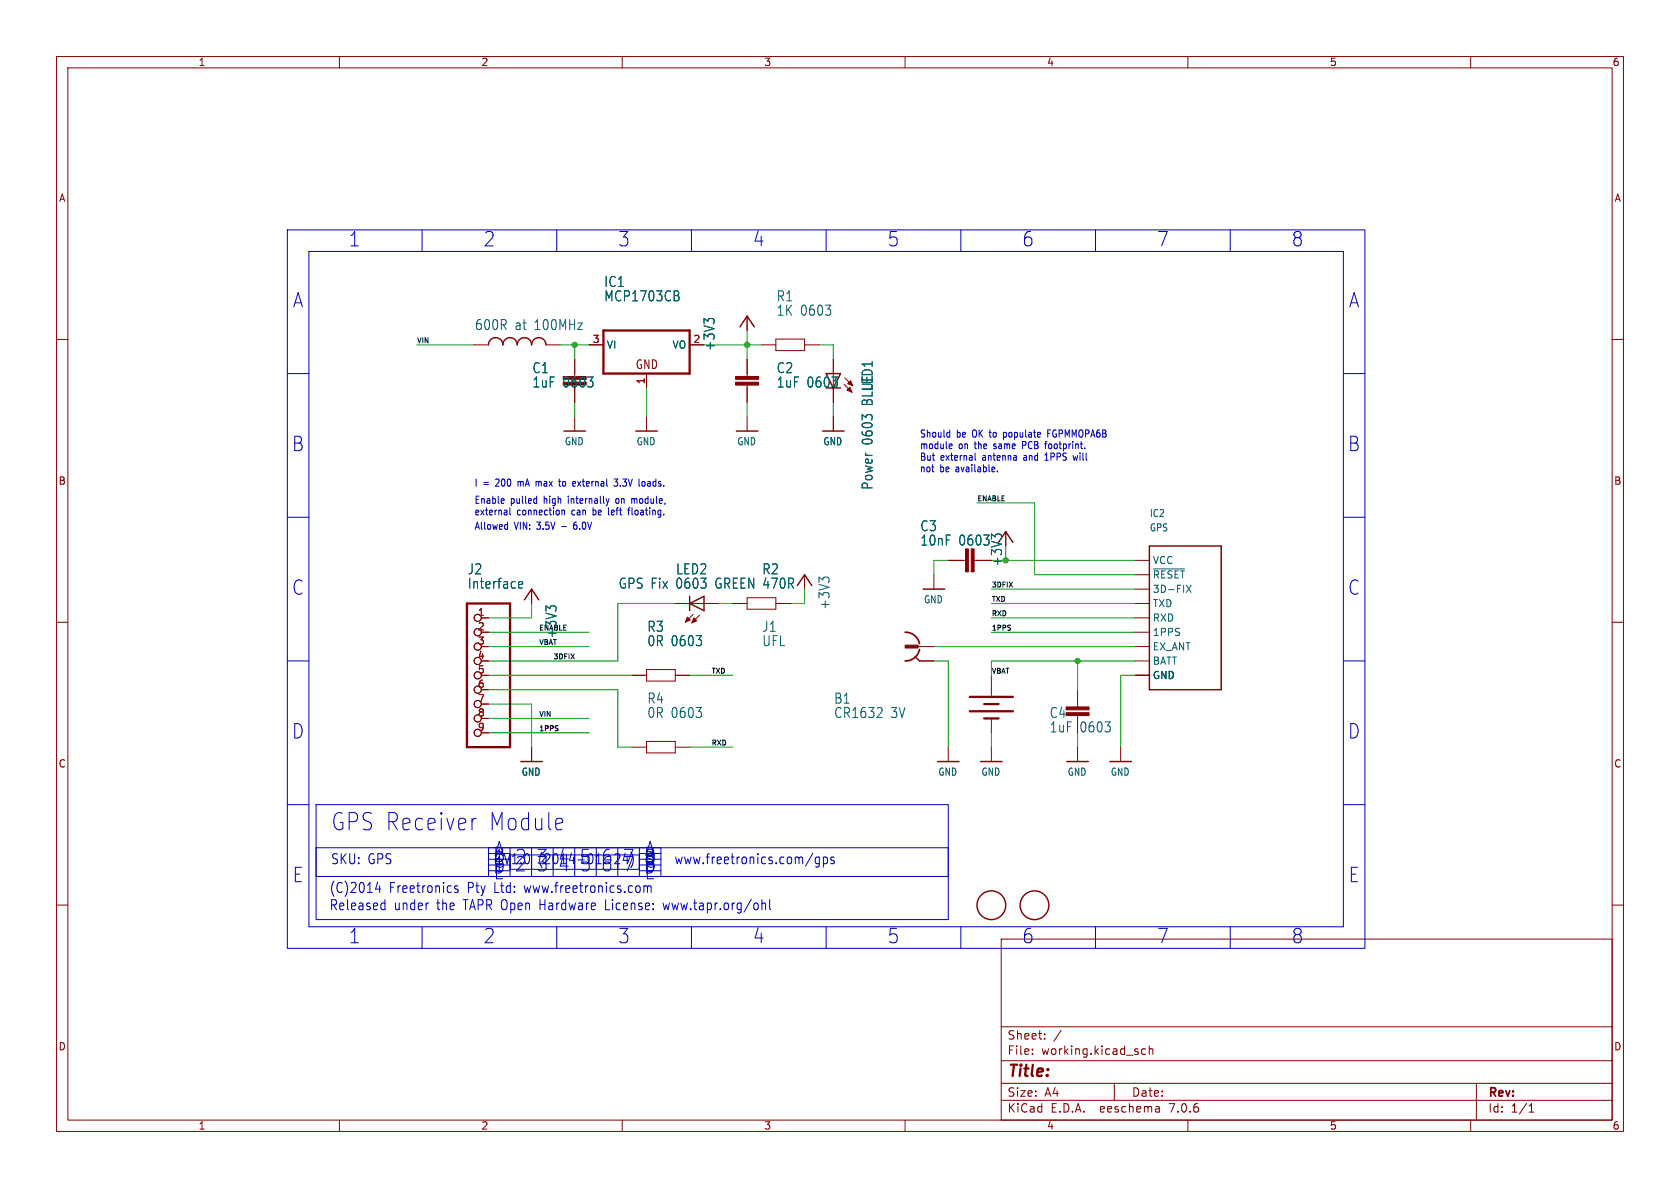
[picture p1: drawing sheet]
<svg xmlns="http://www.w3.org/2000/svg" width="297mm" height="210mm" viewBox="0 0 297 210" stroke-linecap="round" stroke-linejoin="round" font-family="sans-serif">
<g fill="none" stroke="#840000" stroke-width=".18">
<path d="M10 10h277v190h-277zM12 12h273v186h-273zM60 10v2M110 10v2M160 10v2M210 10v2M260 10v2M10 60h2M132.1 55.9v2.5M137.2 59.9h5v2.1h-5zM285 60h2M83.8 61h2.6"/>
<path d="M96.5 61h2.6M101.6 63.5v3M101.6 68.6v2.5M101.6 73.7v2.5M104.1 61h2.6M114.3 66v2.6M114.3 73.7v2.5M121.9 61h2.6M132.1 63.5v3M132.1 68.1v3M132.1 73.7v2.5M134.6 61h2.6"/>
<path d="M142.2 61h2.6M147.3 63.5v7.6M147.3 73.7v2.5M149.2 67.9l1.4 1.4M149.4 66.8l1.3 1.4M167.6 99.1h3.1M172.2 99.1h3.1M177.8 94v2.5M200.7 99.1h2.5M10 110h2M85.1 109.2h1.3M85.1 114.3h1.3"/>
<path d="M85.1 119.4h1.3M85.1 111.8h1.3M85.1 116.8h1.3M94 104.1v2.6M111.8 119.4h2.5M114.3 118.4h5.1v2h-5.1zM119.4 119.4h2.5M119.4 106.7h7.6M122.6 108.6l-1.4 1.4M123.7 108.7l-1.4 1.4M129.5 106.7h2.6M132.1 105.7h5.1v2h-5.1z"/>
<path d="M137.2 106.7h2.5M142.2 101.6v2.5M162.1 114.3h3M162.6 116.8h2.5M165.1 101.6v2.5M175.3 119.4v3.5M200.7 109.2h2.5M200.7 114.3h2.5M200.7 119.4h2.5M200.7 111.8h2.5M200.7 101.6h2.5M200.7 116.8h2.5"/>
<path d="M200.7 104.1h2.5M200.7 106.7h2.5M285 110h2M85.1 121.9h1.3M85.1 124.5h1.3M85.1 127h1.3M85.1 129.5h1.3M94 132.1v2.5M111.8 132.1h2.5M114.3 131.1h5.1v2h-5.1zM119.4 132.1h2.5M167.6 132.1v2.5"/>
<path d="M175.3 127v2.5M175.3 132.1v2.5M190.5 121.9v3.1M190.5 126.5v3M190.5 132.1v2.5M198.1 132.1v2.5M10 160h2M285 160h2M177 166h108v32h-108zM60 198v2M110 198v2M160 198v2"/>
<path d="M177 194.5h108M177 191.5h108M177 187.5h108M177 181.5h108M182.5 186.3v.1M182.5 185.5v.1M184.7 183.6v.1M184.7 182.8v.1M187.6 182.1l-1.3 2M197 191.5v3M202.5 185.5l-.4-.1-.3 .3v.4l.2 .2h.5M203.2 185.5l.2-.1 .3 .1 .1 .9"/>
<path d="M203.2 184.9v1.5M204.9 195.7l.1 .9M205 196.5l-.2 .1M205 196h-.2M210 198v2M260 198v2M261 191.5v6.5M270.3 196.6h.9M270.3 195.5l.4-.4v1.5"/>
<circle cx="84.5" cy="119.4" r=".63"/>
<circle cx="84.5" cy="116.8" r=".63"/>
<circle cx="84.5" cy="109.2" r=".63"/>
<circle cx="84.5" cy="114.3" r=".63"/>
<circle cx="84.5" cy="111.8" r=".63"/>
<circle cx="84.5" cy="124.5" r=".63"/>
<circle cx="84.5" cy="121.9" r=".63"/>
<circle cx="84.5" cy="127" r=".63"/>
<circle cx="84.5" cy="129.5" r=".63"/>
</g>
<g fill="none" stroke="#840000" stroke-width=".25">
<path d="M130.8 57.8l1.3-1.9 1.2 1.9M86.4 61a1.27 1.27 0 0 1 1.2-1.3 1.27 1.27 0 0 1 1.3 1.3 1.27 1.27 0 0 1 1.3-1.3 1.27 1.27 0 0 1 1.2 1.3 1.27 1.27 0 0 1 1.3-1.3 1.27 1.27 0 0 1 1.3 1.3 1.27 1.27 0 0 1 1.2-1.3 1.27 1.27 0 0 1 1.3 1.3M99.7 76.2h3.8M112.4 76.2h3.8M130.2 76.2h3.8M145.4 76.2h3.8M146 66h2.6l-1.3 2.6zM147.3 68.6h1.3M176.5 95.9l1.3-1.9 1.3 1.9M203.2 96.5h12.7v25.4h-12.7zM92.7 106l1.3-1.9 1.2 1.9M121.9 105.4v2.6"/>
<path d="M121.9 106.7l2.6-1.3v2.6zM141 103.5l1.2-1.9 1.3 1.9M161.8 116.1l.8 .7M163.2 104.1h3.8M92.1 134.6h3.8M165.7 134.6h3.8M173.4 134.6h3.8M188.6 134.6h3.8M196.2 134.6h3.8"/>
<circle cx="175.3" cy="160" r="2.54"/>
<circle cx="182.9" cy="160" r="2.54"/>
</g>
<g fill="none" stroke="#006464" stroke-width=".18">
<path d="M119.7 51.4l.3 .3-.1 .4-.2 .2a.49 .49 0 0 1 .4 .4 .49 .49 0 0 1-.3 .5M125.1 56.8l-.6-.5v.9M125.3 56.4h.8M175.9 94.9l-.6-.5v.9M176.1 94.5h.8M91.7 103.4l.7-.2-.1-.3-.4-.1-.2 .3 .1 .8h.5M97.2 107.6l-.7-.5v.9M97.4 107.2h.7M145.5 102.5l-.7-.5v1M145.6 102.1h.8M203.9 100.6h5.5M209.7 103.4l.9 1.3"/>
<path d="M210.6 103.4l-.9 1.3M155.8 125.1l.1 .3v.4l-.9 1h.9"/>
</g>
<path d="M106.7 58.4h15.2v7.6h-15.2zM82.5 106.7h7.7v25.4h-7.7zM171.4 123.2h7.7M171.4 125.7h7.7M174 124.5h2.5M174 127h2.5" fill="none" stroke="#840000" stroke-width=".41"/>
<g fill="#840000" stroke="#840000" stroke-width=".18">
<path d="M170.7 97h.5v4.1h-.5z"/>
<path d="M171.7 97h.5v4.1h-.5z"/>
<path d="M160 114h2.3v.6h-2.3z"/>
<path d="M99.6 66.5h4v.6h-4z"/>
<path d="M99.6 67.6h4v.5h-4z"/>
<path d="M188.5 125h4v.5h-4z"/>
<path d="M188.5 126h4v.5h-4z"/>
<path d="M150.4 67.3l.3 .9-.8-.4z"/>
<path d="M149.7 69l.5-.5 .4 .8z"/>
<path d="M130 66.5h4.1v.6h-4.1z"/>
<path d="M130 67.6h4.1v.5h-4.1z"/>
<path d="M122.7 109.2l.5 .5-.9 .4z"/>
<path d="M121.5 109.1l.5 .5-.8 .4z"/>
</g>
<path d="M160 111.8a2.54 2.54 0 0 1 2.6 2M162.6 114.8a2.54 2.54 0 0 1-2.6 2" fill="none" stroke="#840000" stroke-width=".3"/>
<g fill="none" stroke="#0000c2" stroke-width=".18">
<path d="M50.8 40.6h190.5v127h-190.5zM54.6 44.5h182.9v119.3h-182.9zM74.6 40.6v3.9M98.4 40.6v3.9M122.2 40.6v3.9M146 40.6v3.9M169.9 40.6v3.9M193.7 40.6v3.9M217.5 40.6v3.9M50.8 66h3.8M167.6 76.4l.3 .1M167.9 76v1.3"/>
<path d="M167.9 77.2l-.3 .1M168 78.5h.3v.3l-.5 .1M168.3 79.3h-.3M177.4 76.4v1.3M177.4 77.2l.1 .1M177.5 76.4l-.1 .1M180.8 78v1.3M180.8 78.7h.4M185.2 76.6h.4M185.7 76h-.5v1.3M237.5 66h3.8M50.8 91.4h3.8"/>
<path d="M89 88.1l.1 .3-.5 .2M89.1 88.9l-.1 .1M89.4 92.7l.3 .1M89.7 92.3v1.3M89.7 93.5l-.3 .1M90.1 89.8v1l.2 .2M94.8 88.1l.1 .1M94.9 87.7v1.3M94.9 88.9l-.1 .1M98.7 85.1h.4M98.9 84.7v1.1l.2 .1M99.3 90.2v.8"/>
<path d="M99.3 90.3l.2-.1h.3v.8M101.4 85.1l.3 .1 .1 .2-.6 .1M101.5 92.8l-.1 .2M101.6 92.4l-.2 .4 .1 .7M101.7 85.9h-.3M107.6 89.8v1l.1 .2M107.7 88.1l-.3 .9M108.5 84.7h.7l-.3 .5 .3 .1v.5l-.2 .1-.5-.1M109 88.2l-.1 .2 .1 .5M111 90.2h.4M111.3 89.8l-.2 .1v1.1M112.1 88.2l-.3-.1-.1 .2"/>
<path d="M113.6 85.2l.2-.1 .2 .2M114 85.7l-.2 .2h-.2M172.4 80.1v1.1l.1 .2M176.3 83.3v.1M184.7 81.4h.6M189.7 80.5l.2 .9 .2-.6M237.5 91.4h3.8M50.8 116.8h3.8M237.5 116.8h3.8M50.8 142.2h3.8M55.9 142.2h111.7v12.7h-111.7zM55.9 149.9h111.7v12.7h-111.7z"/>
<path d="M66.8 155.9l-.4 1.3h.9M67.1 156.6v1.2M67.6 159.6l.5 .1M68.1 159v1.8M80.9 156.7l-.3-.1a.31 .31 0 0 0-.2 .3 .31 .31 0 0 0 .2 .3h.2a.31 .31 0 0 1 .2 .3 .31 .31 0 0 1-.2 .3l-.4-.1M84.2 144.7l-.5 .1M86.4 149.9h30.4v5h-30.4zM90.2 153.7h22.8M90.2 151.1h22.8M99.1 144.7l.3 .1 .1 .6-1.3 .3M99.4 146.5l-.3 .2M100.7 152.1h.9"/>
<path d="M101.6 149.9v3.8M104 150.1h-1l-.1 1.3M105.4 151.1v3.8M109.5 151.7l-.9 1h1M113.8 156.6v1.2M114.5 156.8v1M115.1 156.8v1M134.7 159.8a.37 .37 0 0 1 .6-.1v1.1M134.7 159v1.8M136.1 159v1.6l.2 .2M143.7 150.8l-1.3 2.3M144.8 151.5v1.4a.4 .4 0 0 1-.6 .3"/>
<path d="M144.8 151.6l-.4-.1-.3 .3v.5l.2 .3h.5M145.6 151.6l.4-.1 .3 .3v.5l-.2 .3h-.5M145.6 151.5v1.8M147.4 151.6l-.3-.1a.31 .31 0 0 0-.2 .3 .31 .31 0 0 0 .2 .3h.2a.31 .31 0 0 1 .2 .3 .31 .31 0 0 1-.2 .3l-.4-.1M237.5 142.2h3.8M68.1 160.7l-.5 .1M74.6 163.8v3.8M98.4 163.8v3.8M122.2 163.8v3.8M146 163.8v3.8M169.9 163.8v3.8M193.7 163.8v3.8"/>
<path d="M217.5 163.8v3.8"/>
</g>
<g fill="none" stroke="#009600" stroke-width=".18">
<path d="M132.1 58.4v5.1M73.7 61h10.1M99.1 61h5M101.6 61v2.5M101.6 71.1v2.6M114.3 68.6v5.1M124.5 61h10.1M132.1 71.1v2.6M144.8 61h2.5v2.5M147.3 71.1v2.6M167.6 99.1h-2.5v2.5M172.7 88.9h10.2v12.7h17.8"/>
<path d="M177.8 99.1h22.9M86.4 119.4h25.4M86.4 114.3h17.7M86.4 111.8h17.7M94 106.7v2.5h-7.6M119.4 106.7h-10.2v10.1h-22.8M121.9 119.4h7.6M127 106.7h2.5M142.2 104.1v2.6h-2.5M165.1 114.3h35.6M165.1 116.8h2.5v15.3M175.3 106.7h25.4"/>
<path d="M175.3 111.8h25.4M175.3 109.2h25.4M175.3 104.1h25.4M190.5 116.8v5.1M200.7 119.4h-2.6v12.7M200.7 116.8h-25.4v2.6M86.4 121.9h22.8v10.2h2.6M86.4 124.5h7.6v7.6M86.4 127h17.7M86.4 129.5h17.7M121.9 132.1h7.6M175.3 129.5v2.6"/>
<path d="M190.5 129.5v2.6"/>
</g>
<g fill="#009600" stroke="#009600" stroke-width=".18">
<circle cx="101.6" cy="61" r=".46"/>
<circle cx="132.1" cy="61" r=".46"/>
<circle cx="190.5" cy="116.8" r=".46"/>
</g>
<g font-size="4.2" fill="#0000c2">
<text x="58.4" y="147.1">GPS Receiver</text>
<text x="86.2" y="147.1">Module</text>
</g>
<g font-size="3.5" fill="#0000c2">
<text x="61.6" y="43.8">1</text>
<text x="85.4" y="43.8">2</text>
<text x="109.2" y="43.8">3</text>
<text x="133.1" y="43.8">4</text>
<text x="156.9" y="43.8">5</text>
<text x="180.7" y="43.8">6</text>
<text x="204.5" y="43.8">7</text>
<text x="228.3" y="43.8">8</text>
<text x="51.7" y="54.6">A</text>
<text x="238.4" y="54.6">A</text>
<text x="51.6" y="80">B</text>
<text x="238.3" y="80">B</text>
<text x="51.6" y="105.4">C</text>
<text x="238.3" y="105.4">C</text>
<text x="51.6" y="130.8">D</text>
<text x="238.3" y="130.8">D</text>
<text x="87.1" y="152.6">B</text>
<text x="87.2" y="154.3">1</text>
<text x="87.2" y="153">1</text>
<text x="87.2" y="155.7">E</text>
<text x="87.3" y="151.6">A</text>
<text x="91" y="154.3">2</text>
<text x="91" y="153">2</text>
<text x="94.8" y="153">3</text>
<text x="94.8" y="154.3">3</text>
<text x="98.6" y="153">4</text>
<text x="98.6" y="154.3">4</text>
<text x="102.4" y="154.3">5</text>
<text x="106.2" y="153">6</text>
<text x="110" y="154.3">7</text>
<text x="110" y="153">7</text>
<text x="113.8" y="152.6">B</text>
<text x="113.8" y="153">8</text>
<text x="113.8" y="154.3">8</text>
<text x="113.9" y="155.7">E</text>
<text x="114" y="151.6">A</text>
<text x="51.7" y="156.2">E</text>
<text x="238.4" y="156.2">E</text>
<text x="61.6" y="167">1</text>
<text x="85.4" y="167">2</text>
<text x="109.2" y="167">3</text>
<text x="133.1" y="167">4</text>
<text x="156.9" y="167">5</text>
<text x="180.7" y="167">6</text>
<text x="204.5" y="167">7</text>
<text x="228.3" y="167">8</text>
</g>
<text font-size="2.8" fill="#840000" x="178" y="190.9">Title:</text>
<g font-size="2.5" fill="#006464">
<text x="106.7" y="53.5">MCP1703CB</text>
<text x="106.7" y="50.9">IC1</text>
<text x="137.2" y="53.5">R1</text>
<text x="83.9" y="58.6">600R</text>
<text x="91" y="58.6">at</text>
<text x="94.5" y="58.6">100MHz</text>
<text x="137.2" y="56">1K 0603</text>
<text x="126.6" y="62.1" transform="rotate(-90 126.6 62.1)">+3V3</text>
<text x="94" y="66.2">C1</text>
<text x="94" y="68.7">1uF</text>
<text x="99.4" y="68.7">0603</text>
<text x="137.2" y="66.2">C2</text>
<text x="137.2" y="68.7">1uF</text>
<text x="142.6" y="68.7">0603</text>
<text x="154.5" y="71.6" transform="rotate(-90 154.5 71.6)">BLUE</text>
<text x="154.5" y="69.3" transform="rotate(-90 154.5 69.3)">LED1</text>
<text x="154.5" y="78.7" transform="rotate(-90 154.5 78.7)">0603</text>
<text x="154.5" y="86.7" transform="rotate(-90 154.5 86.7)">Power</text>
<text x="162.6" y="94.1">C3</text>
<text x="82.6" y="101.7">J2</text>
<text x="119.4" y="101.7">LED2</text>
<text x="134.7" y="101.7">R2</text>
<text x="162.6" y="96.7">10nF</text>
<text x="169.5" y="96.7">0603</text>
<text x="82.6" y="104.3">Interface</text>
<text x="109.3" y="104.3">GPS Fix</text>
<text x="119.6" y="104.3">0603</text>
<text x="126.7" y="104.3">GREEN 470R</text>
<text x="146.9" y="107.9" transform="rotate(-90 146.9 107.9)">+3V3</text>
<text x="98.6" y="112.9" transform="rotate(-90 98.6 112.9)">+3V3</text>
<text x="114.4" y="111.9">R3</text>
<text x="134.7" y="111.9">J1</text>
<text x="114.4" y="114.4">0R 0603</text>
<text x="134.7" y="114.4">UFL</text>
<text x="114.4" y="124.6">R4</text>
<text x="147.4" y="124.6">B1</text>
<text x="114.4" y="127.1">0R 0603</text>
<text x="147.4" y="127.1">CR1632</text>
<text x="157.5" y="127.1">3V</text>
<text x="185.5" y="127.1">C4</text>
<text x="185.5" y="129.7">1uF</text>
<text x="190.9" y="129.7">0603</text>
</g>
<text font-size="2.5" fill="#009600" x="177.4" y="100.2" transform="rotate(-90 177.4 100.2)">+3V3</text>
<g font-size="2.5" fill="#0000c2">
<text x="58.4" y="152.9">SKU: GPS</text>
<text x="119.1" y="152.9">www.freetronics.com/gps</text>
<text x="58.2" y="158">(C)2014</text>
<text x="58.2" y="161">Released</text>
<text x="68.8" y="158">Freetronics</text>
<text x="69.6" y="161">under</text>
<text x="77.3" y="161">the</text>
<text x="82.1" y="161">TAPR Open</text>
<text x="82.7" y="158">Pty</text>
<text x="87.5" y="158">Ltd:</text>
<text x="93" y="158">www.freetronics.com</text>
<text x="95.8" y="161">Hardware</text>
<text x="107.5" y="161">License:</text>
<text x="118" y="161">www.tapr.org/ohl</text>
</g>
<g font-size="2.1" fill="#840000">
<text x="112.3" y="65.4">GND</text>
<text x="178" y="184">Sheet:</text>
<text x="178" y="186.7">File:</text>
<text x="184.1" y="186.7">working.kicad_sch</text>
<text x="178" y="196.9">KiCad</text>
<text x="178" y="194.1">Size:</text>
<text x="184.7" y="194.1">A4</text>
<text x="185.7" y="196.9">E.D.A.</text>
<text x="194.6" y="196.9">eeschema</text>
<text x="200" y="194.1">Date:</text>
<text x="207" y="196.9">7.0.6</text>
<text x="263" y="194.3">Rev:</text>
<text x="263" y="196.9">Id:</text>
<text x="267.1" y="196.9">1/1</text>
</g>
<g font-size="1.8" fill="#840000">
<text x="35" y="11.9">1</text>
<text x="85" y="11.9">2</text>
<text x="135" y="11.9">3</text>
<text x="185" y="11.9">4</text>
<text x="235" y="11.9">5</text>
<text x="285" y="11.9">6</text>
<text x="10.3" y="35.9">A</text>
<text x="285.3" y="35.9">A</text>
<text x="10.3" y="85.9">B</text>
<text x="285.3" y="85.9">B</text>
<text x="10.3" y="135.9">C</text>
<text x="285.3" y="135.9">C</text>
<text x="10.3" y="185.9">D</text>
<text x="285.3" y="185.9">D</text>
<text x="35" y="199.9">1</text>
<text x="85" y="199.9">2</text>
<text x="135" y="199.9">3</text>
<text x="185" y="199.9">4</text>
<text x="235" y="199.9">5</text>
<text x="285" y="199.9">6</text>
</g>
<g font-size="1.8" fill="#a90000">
<text x="104.7" y="60.7">3</text>
<text x="122.5" y="60.7">2</text>
<text x="114" y="68" transform="rotate(-90 114 68)">1</text>
<text x="84.4" y="109">1</text>
<text x="84.4" y="111.5">2</text>
<text x="84.4" y="114">3</text>
<text x="84.4" y="116.6">4</text>
<text x="84.4" y="119.1">5</text>
<text x="84.4" y="121.7">6</text>
<text x="84.4" y="124.2">7</text>
<text x="84.4" y="126.7">8</text>
<text x="84.4" y="129.3">9</text>
</g>
<g font-size="1.8" fill="#006464">
<text x="107.2" y="61.8">VI</text>
<text x="118.8" y="61.8">VO</text>
<text x="99.7" y="78.9">GND</text>
<text x="112.4" y="78.9">GND</text>
<text x="130.2" y="78.9">GND</text>
<text x="145.5" y="78.9">GND</text>
<text x="203.2" y="91.6">IC2</text>
<text x="203.2" y="94.1">GPS</text>
<text x="203.7" y="99.9">VCC</text>
<text x="163.2" y="106.8">GND</text>
<text x="203.7" y="102.5">~{RESET}</text>
<text x="203.7" y="105">3D-FIX</text>
<text x="203.7" y="107.5">TXD</text>
<text x="203.7" y="110.1">RXD</text>
<text x="203.7" y="112.6">1PPS</text>
<text x="203.7" y="115.2">EX_ANT</text>
<text x="203.7" y="117.7">BATT</text>
<text x="203.7" y="120.2">GND</text>
<text x="92.1" y="137.3">GND</text>
<text x="165.8" y="137.3">GND</text>
<text x="173.4" y="137.3">GND</text>
<text x="188.6" y="137.3">GND</text>
<text x="196.3" y="137.3">GND</text>
</g>
<g font-size="1.8" fill="#0000c2">
<text x="162.6" y="77.4">Should</text>
<text x="169.1" y="77.4">be</text>
<text x="172.1" y="77.4">OK to</text>
<text x="178" y="77.4">populate</text>
<text x="186.1" y="77.4">FGPMMOPA6B</text>
<text x="162.6" y="79.5">module</text>
<text x="162.6" y="81.5">But</text>
<text x="162.6" y="83.6">not</text>
<text x="166.2" y="83.6">be</text>
<text x="166.3" y="81.5">external</text>
<text x="169.2" y="83.6">available.</text>
<text x="169.5" y="79.5">on</text>
<text x="172.5" y="79.5">the</text>
<text x="173.9" y="81.5">antenna</text>
<text x="176.1" y="79.5">same</text>
<text x="181.4" y="79.5">PCB footprint.</text>
<text x="181.4" y="81.5">and</text>
<text x="185.4" y="81.5">1PPS</text>
<text x="190.7" y="81.5">will</text>
<text x="83.8" y="89.1">Enable</text>
<text x="83.8" y="86.1">I =</text>
<text x="87.8" y="86.1">200</text>
<text x="90.3" y="89.1">pulled</text>
<text x="91.9" y="86.1">mA max</text>
<text x="96.3" y="89.1">high</text>
<text x="99.7" y="86.1">to</text>
<text x="100.8" y="89.1">internally</text>
<text x="102.4" y="86.1">external</text>
<text x="109.5" y="89.1">on</text>
<text x="110" y="86.1">3.3V</text>
<text x="112.5" y="89.1">module,</text>
<text x="114.5" y="86.1">loads.</text>
<text x="83.8" y="91.2">external</text>
<text x="83.8" y="93.7">Allowed</text>
<text x="90.9" y="93.7">VIN: 3.5V</text>
<text x="91.4" y="91.2">connection</text>
<text x="99.7" y="93.7">-</text>
<text x="101.3" y="91.2">can</text>
<text x="102.1" y="93.7">6.0V</text>
<text x="105.2" y="91.2">be</text>
<text x="108.2" y="91.2">left</text>
<text x="112" y="91.2">floating.</text>
</g>
<g font-size="1.2" fill="#0f0f0f">
<text x="73.7" y="60.7">VIN</text>
<text x="172.7" y="88.7">ENABLE</text>
<text x="175.3" y="106.4">TXD</text>
<text x="175.3" y="103.9">3DFIX</text>
<text x="175.3" y="109">RXD</text>
<text x="175.3" y="111.5">1PPS</text>
<text x="95.2" y="114.1">VBAT</text>
<text x="97.8" y="116.6">3DFIX</text>
<text x="125.7" y="119.1">TXD</text>
<text x="175.3" y="119.1">VBAT</text>
<text x="95.2" y="129.3">1PPS</text>
<text x="95.2" y="126.8">VIN</text>
<text x="125.7" y="131.8">RXD</text>
</g>
<text font-size="1.2" fill="#006464" x="95.2" y="111.5">ENABLE</text>
</svg>
